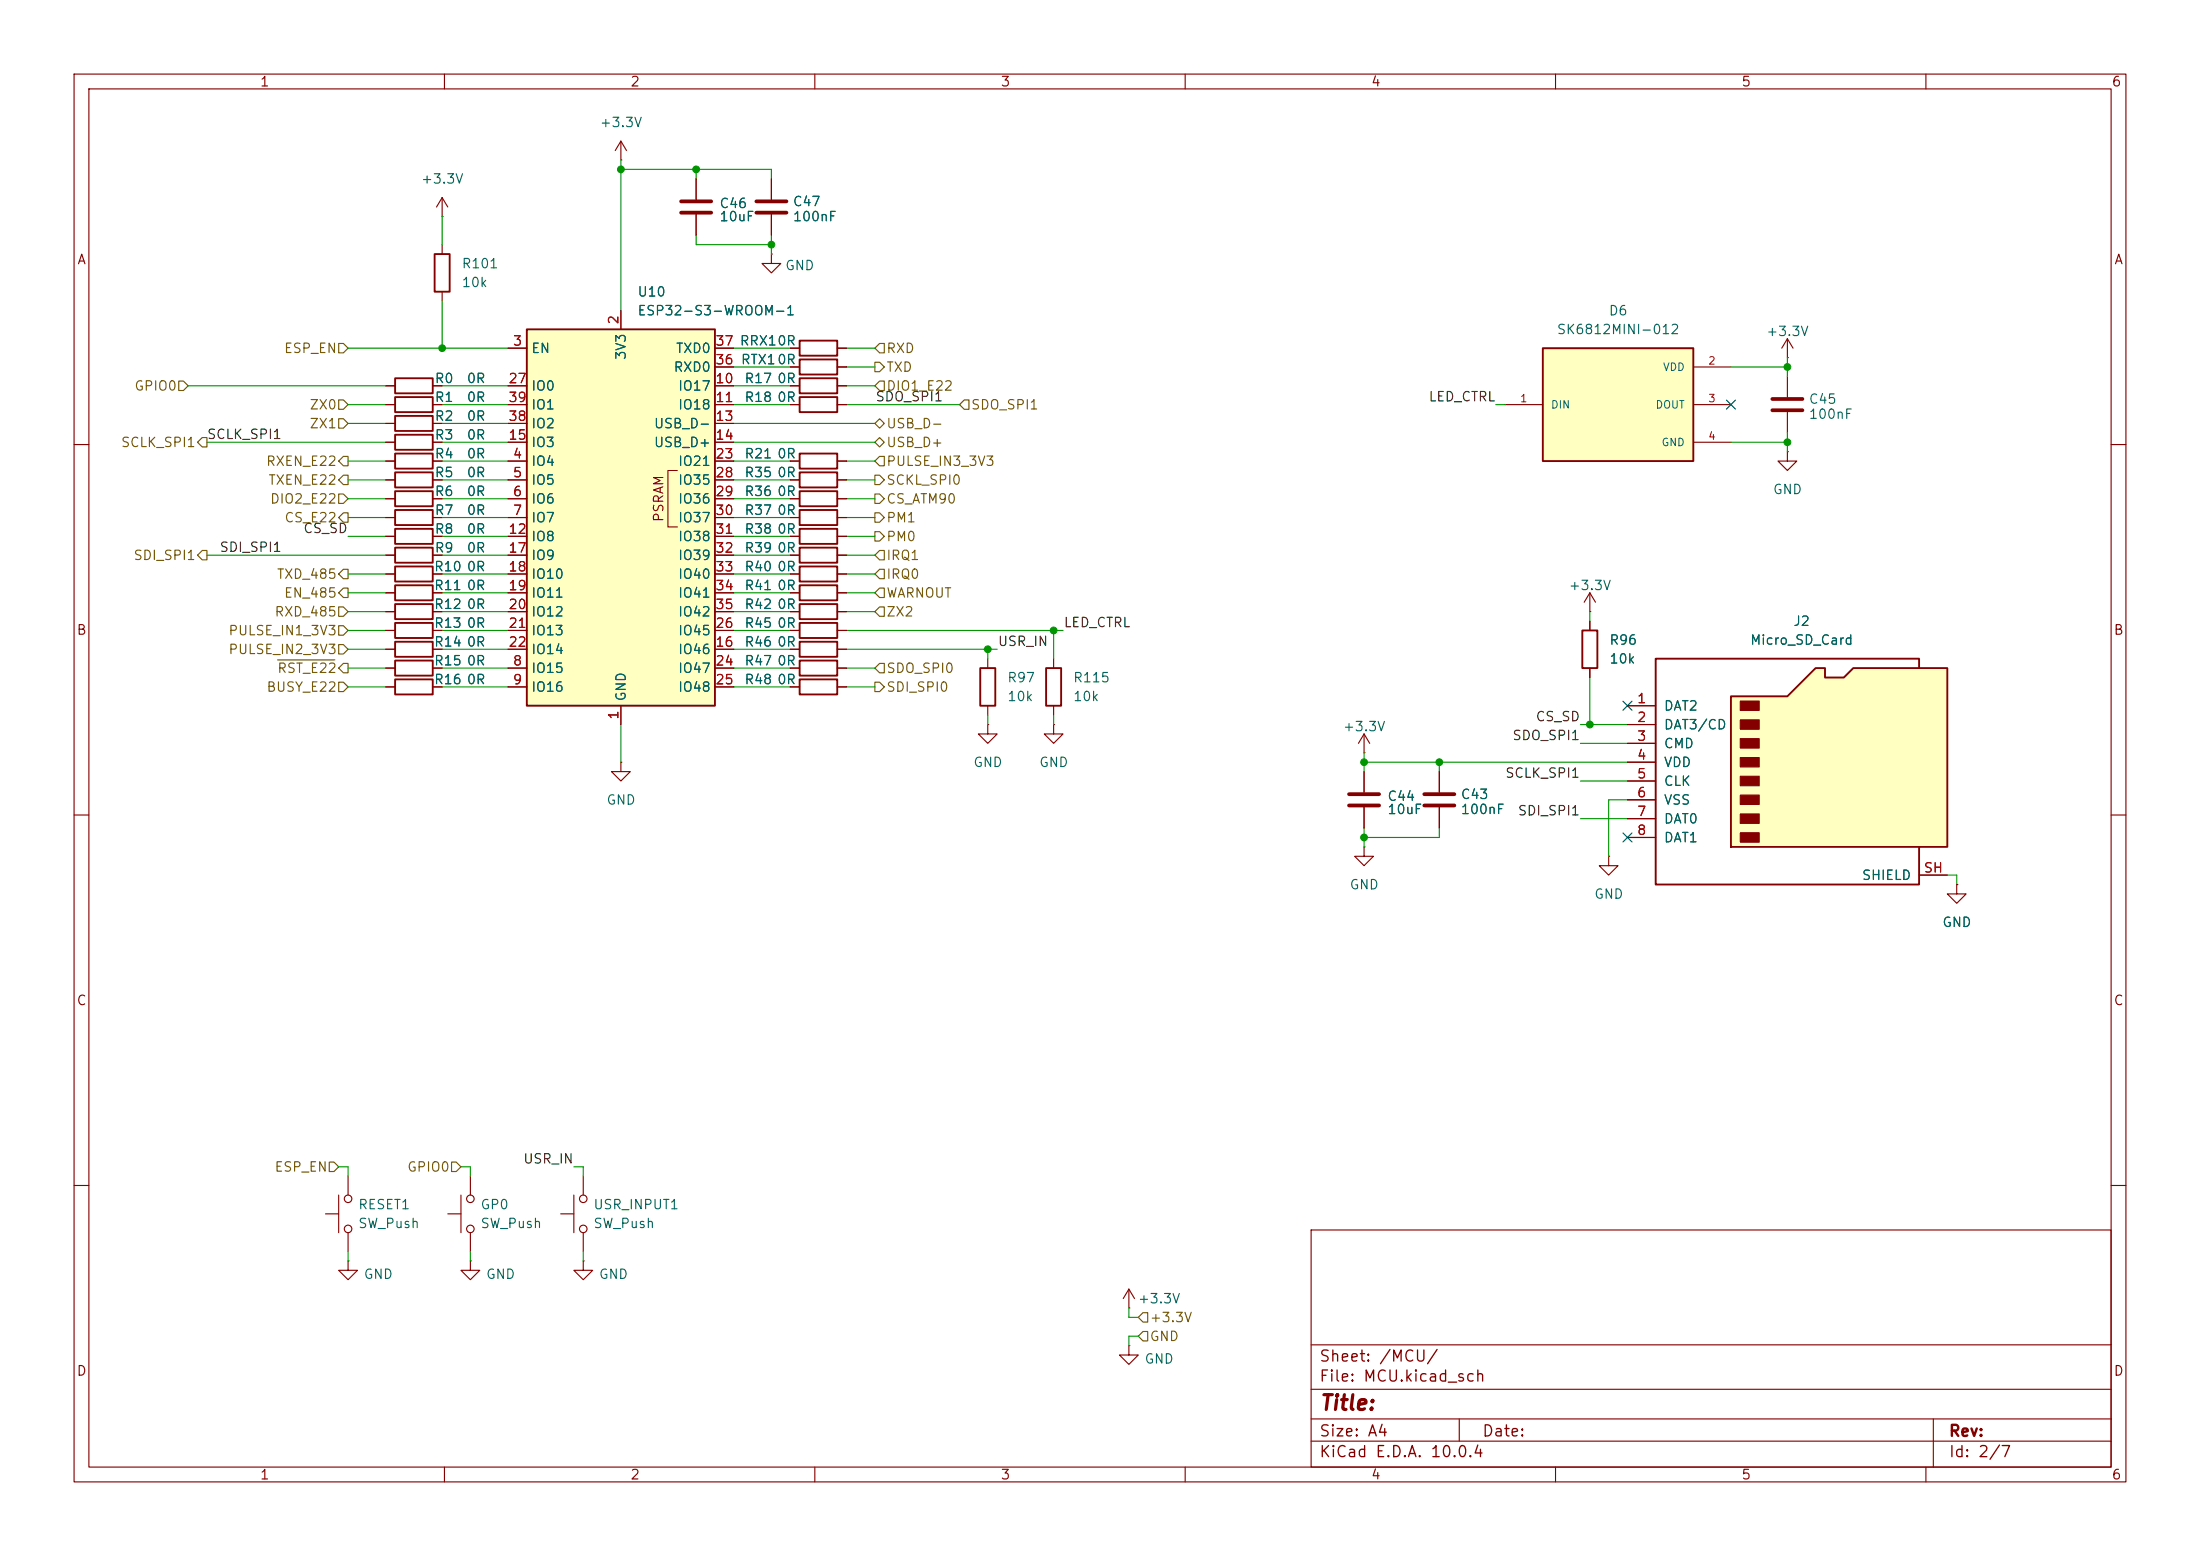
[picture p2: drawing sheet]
<svg xmlns="http://www.w3.org/2000/svg" width="297mm" height="210mm" viewBox="0 0 297 210" stroke-linecap="round" stroke-linejoin="round" font-family="sans-serif">
<g fill="none" stroke="#840000" stroke-width=".15">
<path d="M10 10h277v190h-277zM12 12h273v186h-273zM60 10v2M110 10v2M160 10v2M210 10v2M260 10v2M106.7 47h1.2M106.7 49.5h1.2M106.7 52.1h1.2M106.7 54.6h1.2M113 47h1.3"/>
<path d="M113 49.5h1.3M113 52.1h1.3M113 54.6h1.3M10 60h2M52.1 72.4h1.2M58.4 72.4h1.3M106.7 64.8h1.2M106.7 69.9h1.2M106.7 62.2h1.2M113 64.8h1.3M113 69.9h1.3M113 62.2h1.3"/>
<path d="M285 60h2M52.1 90.2h1.2M58.4 90.2h1.3M10 110h2M184.1 114.3v1.3h1.3l-1.3 1.2-1.2-1.2h1.2M184.1 114.3h.1M285 110h2M10 160h2M177 166h108v32h-108zM285 160h2M60 198v2M110 198v2"/>
<path d="M160 198v2M177 194.5h108M177 191.5h108M177 187.5h108M177 181.5h108M197 191.5v3M210 198v2M260 198v2M261 191.5v6.5"/>
</g>
<path d="M107.9 46h5.1v2h-5.1zM107.9 48.5h5.1v2h-5.1zM107.9 51.1h5.1v2h-5.1zM107.9 53.6h5.1v2h-5.1zM53.3 71.4h5.1v2h-5.1zM107.9 63.8h5.1v2h-5.1zM107.9 68.8h5.1v2.1h-5.1zM107.9 61.2h5.1v2h-5.1zM53.3 89.2h5.1v2h-5.1z" fill="none" stroke="#840000" stroke-width=".25"/>
<path d="M71.1 44.5h25.4v50.8h-25.4z" fill="#ffffc2"/>
<path d="M71.1 44.5h25.4v50.8h-25.4zM53.3 73.9h5.1v2h-5.1zM107.9 73.9h5.1v2h-5.1zM107.9 66.3h5.1v2h-5.1zM107.9 71.4h5.1v2h-5.1z" fill="none" stroke="#840000" stroke-width=".25"/>
<g fill="none" stroke="#840000" stroke-width=".15">
<path d="M83.8 19.1v2.5M83.8 19.1l-.7 1.2M83.8 19.1l.8 1.2M83.8 21.6h.1M68.6 47h2.5M68.6 52.1h2.5M68.6 54.6h2.5M68.6 57.2h2.5M68.6 59.7h2.5M83.8 41.9v2.6M96.5 47h2.6M96.5 52.1h2.6"/>
<path d="M96.5 54.6h2.6M96.5 57.2h2.6M96.5 59.7h2.6M96.5 49.5h2.6M52.1 74.9h1.2M58.4 74.9h1.3M68.6 62.2h2.5M68.6 64.8h2.5M68.6 67.3h2.5M68.6 69.9h2.5M68.6 72.4h2.5M68.6 74.9h2.5"/>
<path d="M68.6 77.5h2.5M91.4 63.5h-1.2v7.6h1.2M96.5 62.2h2.6M96.5 64.8h2.6M96.5 67.3h2.6M96.5 69.9h2.6M96.5 72.4h2.6M96.5 74.9h2.6M96.5 77.5h2.6M106.7 67.3h1.2M106.7 72.4h1.2M106.7 74.9h1.2"/>
<path d="M113 67.3h1.3M113 72.4h1.3M113 74.9h1.3M68.6 90.2h2.5M68.6 92.7h2.5M68.6 87.6h2.5M68.6 80h2.5M68.6 82.6h2.5M68.6 85.1h2.5M83.8 95.3v2.5M96.5 90.2h2.6M96.5 92.7h2.6"/>
<path d="M96.5 87.6h2.6M96.5 80h2.6M96.5 82.6h2.6M96.5 85.1h2.6M63.5 170.2v1.3h1.3l-1.3 1.2-1.3-1.2h1.3M63.5 170.2h.1"/>
</g>
<path d="M233.7 94h7.6l3.8-3.8h1.3v1.2h2.5l1.3-1.2h12.7v24.1h-29.2z" fill="#ffffc2"/>
<g fill="none" stroke="#840000" stroke-width=".25">
<path d="M58.7 34.3h2v5.1h-2zM53.3 51.1h5.1v2h-5.1zM53.3 53.6h5.1v2h-5.1zM53.3 56.1h5.1v2.1h-5.1zM107.9 79h5.1v2h-5.1zM107.9 76.5h5.1v2h-5.1zM53.3 91.7h5.1v2h-5.1zM107.9 86.6h5.1v2h-5.1zM107.9 89.2h5.1v2h-5.1zM107.9 91.7h5.1v2h-5.1zM107.9 81.5h5.1v2.1h-5.1zM107.9 84.1h5.1v2h-5.1z"/>
<path d="M132.3 90.2h2.1v5.1h-2.1zM141.2 90.2h2.1v5.1h-2.1zM213.6 85.1h2v5.1h-2zM233.7 94h7.6l3.8-3.8h1.3v1.2h2.5l1.3-1.2h12.7v24.1h-29.2zM259.1 90.2v-1.3h-35.6v30.5h35.6v-5.1"/>
</g>
<g fill="#840000" stroke="#840000" stroke-width=".15">
<path d="M234.9 94.6h2.6v1.3h-2.6z"/>
<path d="M234.9 97.2h2.6v1.2h-2.6z"/>
<path d="M234.9 99.7h2.6v1.3h-2.6z"/>
<path d="M234.9 102.2h2.6v1.3h-2.6z"/>
<path d="M234.9 104.8h2.6v1.2h-2.6z"/>
<path d="M234.9 107.3h2.6v1.3h-2.6z"/>
<path d="M234.9 109.9h2.6v1.2h-2.6z"/>
<path d="M234.9 112.4h2.6v1.3h-2.6z"/>
</g>
<g fill="none" stroke="#840000" stroke-width=".15">
<path d="M59.7 29.2h.1M59.7 26.7l-.8 1.2M59.7 26.7l.8 1.2M59.7 26.7v2.5M59.7 33v1.3M59.7 39.4v1.2M104.1 34.3v1.3h1.3l-1.3 1.2-1.2-1.2h1.2M104.1 34.3h.1M104.1 24.1v2.8M104.1 29v2.8M52.1 52.1h1.2M52.1 54.6h1.2"/>
<path d="M52.1 57.2h1.2M58.4 52.1h1.3M58.4 54.6h1.3M58.4 57.2h1.3M241.3 48.3h.1M241.3 45.7v2.6M241.3 50.8v2.8M241.3 55.6v2.8M241.3 45.7l-.8 1.3M241.3 45.7l.8 1.3M106.7 77.5h1.2M113 77.5h1.3"/>
<path d="M241.3 61v1.2h1.3l-1.3 1.3-1.3-1.3h1.3M241.3 61h.1M52.1 92.7h1.2M58.4 92.7h1.3M106.7 80h1.2M106.7 87.6h1.2M106.7 90.2h1.2M106.7 92.7h1.2M106.7 82.6h1.2M106.7 85.1h1.2M113 80h1.3M113 87.6h1.3"/>
<path d="M113 90.2h1.3M113 92.7h1.3M113 82.6h1.3M113 85.1h1.3M133.3 97.8v1.3h1.3l-1.3 1.2-1.2-1.2h1.2M133.3 97.8h.1M133.3 88.9v1.3M133.3 95.3v1.2M142.2 97.8v1.3h1.3l-1.3 1.2-1.2-1.2h1.2M142.2 97.8h.1M142.2 88.9v1.3M142.2 95.3v1.2"/>
<path d="M184.1 99.1l-.7 1.2M184.1 99.1l.8 1.2M184.1 99.1v2.5M214.6 82.6h.1M214.6 80l-.7 1.3M214.6 80l.8 1.3M214.6 80v2.6M214.6 83.8v1.3M214.6 90.2v1.2M219.7 95.3h3.8M219.7 97.8h3.8M83.8 102.9v1.2h1.3l-1.3 1.3-1.3-1.3h1.3"/>
<path d="M83.8 102.9h.1M184.1 101.6h.1M184.1 104.1v2.8M184.1 109v2.8M194.3 104.1v2.8M194.3 109v2.8M219.7 100.3h3.8M219.7 102.9h3.8M219.7 105.4h3.8M219.7 108h3.8M219.7 110.5h3.8M219.7 113h3.8"/>
<path d="M259.1 118.1h3.8M264.2 119.4v1.3h1.2l-1.2 1.2-1.3-1.2h1.3M264.2 119.4h.1M47 158.8v2.5M78.7 158.8v2.5M43.9 163.8h1.8M45.7 161.3v5.1M47 170.2v1.3h1.3l-1.3 1.2-1.3-1.2h1.3M47 170.2h.1M47 166.4v2.5M75.7 163.8h1.8M77.5 161.3v5.1"/>
<path d="M78.7 166.4v2.5M152.4 176.5h.1M152.4 174l-.8 1.3M152.4 174l.8 1.3M152.4 174v2.5M152.4 181.6v1.3h1.3l-1.3 1.3-1.3-1.3h1.3M152.4 181.6h.1"/>
<circle cx="47" cy="161.8" r=".51"/>
<circle cx="47" cy="165.9" r=".51"/>
<circle cx="78.7" cy="165.9" r=".51"/>
<circle cx="78.7" cy="161.8" r=".51"/>
</g>
<path d="M102.1 27.2h4.1M102.1 28.7h4.1M239.3 53.8h4M239.3 55.4h4M182.1 107.2h4.1M182.1 108.7h4.1M192.3 107.2h4M192.3 108.7h4" fill="none" stroke="#840000" stroke-width=".51"/>
<path d="M208.3 47h20.3v15.2h-20.3z" fill="#ffffc2"/>
<path d="M53.3 58.7h5.1v2h-5.1zM208.3 47h20.3v15.2h-20.3zM53.3 76.5h5.1v2h-5.1zM53.3 66.3h5.1v2h-5.1zM53.3 63.8h5.1v2h-5.1zM53.3 79h5.1v2h-5.1zM53.3 61.2h5.1v2h-5.1zM53.3 68.8h5.1v2.1h-5.1zM53.3 81.5h5.1v2.1h-5.1zM53.3 86.6h5.1v2h-5.1zM53.3 84.1h5.1v2h-5.1z" fill="none" stroke="#840000" stroke-width=".25"/>
<g fill="none" stroke="#840000" stroke-width=".15">
<path d="M94 24.1v2.8M94 29v2.8M104.1 24.1v2.8M104.1 29v2.8M52.1 54.6h1.2M52.1 59.7h1.2M52.1 52.1h1.2M52.1 57.2h1.2M58.4 54.6h1.3M58.4 59.7h1.3M58.4 52.1h1.3M58.4 57.2h1.3"/>
<path d="M68.6 54.6h2.5M68.6 59.7h2.5M68.6 52.1h2.5M68.6 57.2h2.5M68.6 47h2.5M83.8 41.9v2.6M96.5 54.6h2.6M96.5 49.5h2.6M96.5 59.7h2.6M96.5 52.1h2.6M96.5 57.2h2.6M96.5 47h2.6"/>
<path d="M106.7 54.6h1.2M106.7 49.5h1.2M106.7 52.1h1.2M106.7 47h1.2M113 54.6h1.3M113 49.5h1.3M113 52.1h1.3M113 47h1.3M203.2 54.6h5.1M228.6 54.6h5.1M228.6 49.5h5.1M228.6 59.7h5.1"/>
<path d="M52.1 77.5h1.2M52.1 67.3h1.2M52.1 64.8h1.2M52.1 62.2h1.2M52.1 69.9h1.2M52.1 72.4h1.2M52.1 74.9h1.2M58.4 77.5h1.3M58.4 67.3h1.3M58.4 64.8h1.3M58.4 62.2h1.3M58.4 69.9h1.3"/>
<path d="M58.4 72.4h1.3M58.4 74.9h1.3M68.6 77.5h2.5M68.6 67.3h2.5M68.6 64.8h2.5M68.6 62.2h2.5M68.6 69.9h2.5M68.6 72.4h2.5M68.6 74.9h2.5M96.5 77.5h2.6M96.5 67.3h2.6M96.5 64.8h2.6"/>
<path d="M96.5 62.2h2.6M96.5 69.9h2.6M96.5 72.4h2.6M96.5 74.9h2.6M106.7 77.5h1.2M106.7 67.3h1.2M106.7 64.8h1.2M106.7 62.2h1.2M106.7 69.9h1.2M106.7 72.4h1.2M106.7 74.9h1.2M113 77.5h1.3"/>
<path d="M113 67.3h1.3M113 64.8h1.3M113 62.2h1.3M113 69.9h1.3M113 72.4h1.3M113 74.9h1.3M52.1 82.6h1.2M52.1 87.6h1.2M52.1 85.1h1.2M52.1 80h1.2M52.1 92.7h1.2M52.1 90.2h1.2"/>
<path d="M58.4 82.6h1.3M58.4 87.6h1.3M58.4 85.1h1.3M58.4 80h1.3M58.4 92.7h1.3M58.4 90.2h1.3M68.6 82.6h2.5M68.6 87.6h2.5M68.6 85.1h2.5M68.6 80h2.5M68.6 92.7h2.5M68.6 90.2h2.5"/>
<path d="M83.8 95.3v2.5M96.5 82.6h2.6M96.5 87.6h2.6M96.5 85.1h2.6M96.5 80h2.6M96.5 92.7h2.6M96.5 90.2h2.6M106.7 82.6h1.2M106.7 87.6h1.2M106.7 85.1h1.2M106.7 80h1.2M106.7 92.7h1.2"/>
<path d="M106.7 90.2h1.2M113 82.6h1.3M113 87.6h1.3M113 85.1h1.3M113 80h1.3M113 92.7h1.3M113 90.2h1.3M214.6 83.8v1.3M214.6 90.2v1.2M219.7 95.3h3.8M219.7 97.8h3.8M184.1 104.1v2.8"/>
<path d="M184.1 109v2.8M194.3 104.1v2.8M194.3 109v2.8M217.2 115.6v1.2h1.2l-1.2 1.3-1.3-1.3h1.3M217.2 115.6h.1M219.7 100.3h3.8M219.7 102.9h3.8M219.7 105.4h3.8M219.7 108h3.8M219.7 110.5h3.8M219.7 113h3.8M259.1 118.1h3.8"/>
<path d="M264.2 119.4h.1M63.5 158.8v2.5M60.5 163.8h1.7M62.2 161.3v5.1M63.5 166.4v2.5M78.7 170.2v1.3h1.3l-1.3 1.2-1.2-1.2h1.2M78.7 170.2h.1"/>
<circle cx="63.5" cy="161.8" r=".51"/>
<circle cx="63.5" cy="165.9" r=".51"/>
</g>
<path d="M91.9 27.2h4.1M91.9 28.7h4.1" fill="none" stroke="#840000" stroke-width=".51"/>
<g fill="none" stroke="#725600" stroke-width=".15">
<path d="M24.1 51.4h.7l.6 .7-.6 .6h-.7zM26.7 59.7l.6-.6h.6v1.2h-.6zM45.7 54h.7l.6 .6-.6 .6h-.7zM45.7 56.5h.7l.6 .7-.6 .6h-.7zM45.7 46.4h.7l.6 .6-.6 .6h-.7zM118.1 48.9h.6l.7 .6-.7 .7h-.6zM118.1 47l.6-.6h.7v1.2h-.7zM118.1 59.7l.6-.6 .7 .6-.7 .6zM118.1 57.2l.6-.7 .7 .7-.7 .6zM118.7 51.4h.7v1.3h-.7l-.6-.6zM130.2 54h.6v1.2h-.6l-.7-.6zM27.3 74.3h.6v1.3h-.6l-.6-.7z"/>
<path d="M45.7 66.7h.7l.6 .6-.6 .6h-.7zM46.4 79.4h.6v1.2h-.6l-.7-.6zM46.4 76.8h.6v1.3h-.6l-.7-.6zM46.4 69.2h.6v1.3h-.6l-.7-.6zM46.4 61.6h.6v1.3h-.6l-.7-.7zM46.4 64.1h.6v1.3h-.6l-.7-.6zM118.1 66.7h.6l.7 .6-.7 .6h-.6zM118.1 77.5l.6-.7h.7v1.3h-.7zM118.1 69.2h.6l.7 .7-.7 .6h-.6zM118.1 64.1h.6l.7 .7-.7 .6h-.6zM118.1 71.8h.6l.7 .6-.7 .6h-.6zM118.7 61.6h.7v1.3h-.7l-.6-.7z"/>
<path d="M118.7 79.4h.7v1.2h-.7l-.6-.6zM118.7 74.3h.7v1.3h-.7l-.6-.7zM37.5 89.1h7.7M45.7 92.1h.7l.6 .6-.6 .6h-.7zM45.7 84.5h.7l.6 .6-.6 .6h-.7zM45.7 81.9h.7l.6 .7-.6 .6h-.7zM45.7 87h.7l.6 .6-.6 .7h-.7zM46.4 89.5h.6v1.3h-.6l-.7-.6zM118.1 82.6l.6-.7h.7v1.3h-.7zM118.1 92.1h.6l.7 .6-.7 .6h-.6zM118.7 89.5h.7v1.3h-.7l-.6-.6zM44.4 156.8h.7l.6 .7-.6 .6h-.7z"/>
<path d="M61 156.8h.6l.6 .7-.6 .6h-.6zM154.3 177.2h.6v1.2h-.6l-.6-.6zM154.3 179.7h.6v1.3h-.6l-.6-.7z"/>
</g>
<g fill="none" stroke="#009600" stroke-width=".15">
<path d="M59.7 29.2v3.8M83.8 21.6v20.3M83.8 22.9h20.3v1.2M94 22.9v1.2M94 31.8v1.2h10.1M104.1 31.8v2.5M25.4 52.1h26.7M27.9 59.7h24.2M47 47h21.6M47 54.6h5.1M47 57.2h5.1M59.7 54.6h8.9"/>
<path d="M59.7 59.7h8.9M59.7 52.1h8.9M59.7 57.2h8.9M59.7 40.6v6.4M99.1 47h7.6M99.1 49.5h7.6M99.1 54.6h7.6M99.1 59.7h19M99.1 52.1h7.6M99.1 57.2h19M114.3 47h3.8M114.3 49.5h3.8"/>
<path d="M114.3 54.6h15.2M114.3 52.1h3.8M201.9 54.6h1.3M233.7 49.5h7.6M233.7 59.7h7.6M241.3 48.3v2.5M241.3 58.4v2.6M27.9 74.9h24.2M47 72.4h5.1M47 77.5h5.1M47 69.9h5.1M47 62.2h5.1"/>
<path d="M47 67.3h5.1M47 64.8h5.1M59.7 72.4h8.9M59.7 77.5h8.9M59.7 74.9h8.9M59.7 69.9h8.9M59.7 62.2h8.9M59.7 67.3h8.9M59.7 64.8h8.9M99.1 72.4h7.6M99.1 77.5h7.6M99.1 74.9h7.6"/>
<path d="M99.1 69.9h7.6M99.1 62.2h7.6M99.1 67.3h7.6M99.1 64.8h7.6M114.3 72.4h3.8M114.3 77.5h3.8M114.3 74.9h3.8M114.3 69.9h3.8M114.3 62.2h3.8M114.3 67.3h3.8M114.3 64.8h3.8M47 82.6h5.1"/>
<path d="M47 80h5.1M47 85.1h5.1M47 92.7h5.1M47 90.2h5.1M47 87.6h5.1M59.7 82.6h8.9M59.7 80h8.9M59.7 85.1h8.9M59.7 92.7h8.9M59.7 90.2h8.9M59.7 87.6h8.9M83.8 97.8v5.1"/>
<path d="M99.1 82.6h7.6M99.1 80h7.6M99.1 85.1h7.6M99.1 92.7h7.6M99.1 90.2h7.6M99.1 87.6h7.6M114.3 82.6h3.8M114.3 80h3.8M114.3 85.1h29.2M114.3 92.7h3.8M114.3 90.2h3.8M114.3 87.6h20.3"/>
<path d="M133.3 87.6v1.3M133.3 96.5v1.3M142.2 85.1v3.8M142.2 96.5v1.3M213.4 97.8h6.3M214.6 82.6v1.2M214.6 91.4v6.4M184.1 101.6v2.5M184.1 111.8v2.5M184.1 102.9h35.6M194.3 102.9v1.2M194.3 111.8v1.2h-10.2"/>
<path d="M213.4 100.3h6.3M213.4 110.5h6.3M213.4 105.4h6.3M219.7 108h-2.5v7.6M262.9 118.1h1.3v1.3M45.7 157.5h1.3v1.3M62.2 157.5h1.3v1.3M77.5 157.5h1.2v1.3M47 168.9v1.3M63.5 168.9v1.3M78.7 168.9v1.3M152.4 176.5v1.3h1.3"/>
<path d="M153.7 180.3h-1.3v1.3"/>
</g>
<path d="M233.1 54l1.2 1.2M234.3 54l-1.2 1.2M219.1 94.6l1.2 1.3M220.3 94.6l-1.2 1.3M219.1 112.4l1.2 1.2M220.3 112.4l-1.2 1.2" fill="none" stroke="#000084" stroke-width=".15"/>
<g fill="#009600" stroke="#009600" stroke-width=".14">
<circle cx="184.1" cy="102.9" r=".46"/>
<circle cx="184.1" cy="113" r=".46"/>
<circle cx="194.3" cy="102.9" r=".46"/>
<circle cx="133.3" cy="87.6" r=".46"/>
<circle cx="142.2" cy="85.1" r=".46"/>
<circle cx="59.7" cy="47" r=".46"/>
<circle cx="83.8" cy="22.9" r=".46"/>
<circle cx="104.1" cy="33" r=".46"/>
<circle cx="94" cy="22.9" r=".46"/>
<circle cx="214.6" cy="97.8" r=".46"/>
<circle cx="241.3" cy="49.5" r=".46"/>
<circle cx="241.3" cy="59.7" r=".46"/>
</g>
<text font-size="2" fill="#840000" x="178" y="190.8">Title:</text>
<g font-size="1.5" fill="#840000">
<text x="178" y="184.2">Sheet: /MCU/</text>
<text x="178" y="186.9">File: MCU.kicad_sch</text>
<text x="178" y="197.1">KiCad E.D.A. 10.0.4</text>
<text x="178" y="194.3">Size: A4</text>
<text x="200" y="194.3">Date:</text>
<text x="263" y="194.3">Rev:</text>
<text x="263" y="197.1">Id: 2/7</text>
</g>
<g font-size="1.3" fill="#840000">
<text x="35" y="12">1</text>
<text x="85" y="12">2</text>
<text x="135" y="12">3</text>
<text x="185" y="12">4</text>
<text x="235" y="12">5</text>
<text x="285" y="12">6</text>
<text x="10.3" y="36">A</text>
<text x="285.3" y="36">A</text>
<text x="89.9" y="70.6" transform="rotate(-90 89.9 70.6)">PSRAM</text>
<text x="10.3" y="86">B</text>
<text x="285.3" y="86">B</text>
<text x="10.3" y="136">C</text>
<text x="285.3" y="136">C</text>
<text x="10.3" y="186">D</text>
<text x="285.3" y="186">D</text>
<text x="35" y="200">1</text>
<text x="85" y="200">2</text>
<text x="135" y="200">3</text>
<text x="185" y="200">4</text>
<text x="235" y="200">5</text>
<text x="285" y="200">6</text>
</g>
<g font-size="1.3" fill="#006464">
<text x="80.9" y="17.5">+3.3V</text>
<text x="56.7" y="25.1">+3.3V</text>
<text x="97" y="28.4">C46</text>
<text x="106.9" y="28.1">C47</text>
<text x="97" y="30.2">10uF</text>
<text x="106.9" y="30.2">100nF</text>
<text x="62.2" y="36.5">R101</text>
<text x="62.2" y="39.1">10k</text>
<text x="86" y="40.3">U10</text>
<text x="105.9" y="36.8">GND</text>
<text x="71.6" y="48">EN</text>
<text x="86" y="42.9">ESP32-S3-WROOM-1</text>
<text x="91.2" y="48">TXD0</text>
<text x="210.1" y="45.4">SK6812MINI-012</text>
<text x="217.1" y="42.9">D6</text>
<text x="238.4" y="45.7">+3.3V</text>
<text x="58.6" y="52">R0</text>
<text x="62.9" y="52">0R</text>
<text x="71.6" y="53">IO0</text>
<text x="84.8" y="48.7" transform="rotate(-90 84.8 48.7)">3V3</text>
<text x="90.8" y="50.5">RXD0</text>
<text x="91.5" y="53">IO17</text>
<text x="100.4" y="52">R17</text>
<text x="104.8" y="52">0R</text>
<text x="58.6" y="54.6">R1</text>
<text x="58.6" y="57.1">R2</text>
<text x="58.6" y="59.6">R3</text>
<text x="62.9" y="54.6">0R</text>
<text x="62.9" y="57.1">0R</text>
<text x="62.9" y="59.6">0R</text>
<text x="71.6" y="58.1">IO2</text>
<text x="71.6" y="55.6">IO1</text>
<text x="88.2" y="58.1">USB_D-</text>
<text x="91.5" y="55.6">IO18</text>
<text x="100.4" y="54.6">R18</text>
<text x="104.8" y="54.6">0R</text>
<text x="244.1" y="56.9">100nF</text>
<text x="244.1" y="54.8">C45</text>
<text x="58.6" y="64.7">R5</text>
<text x="58.6" y="62.2">R4</text>
<text x="62.9" y="64.7">0R</text>
<text x="62.9" y="62.2">0R</text>
<text x="71.6" y="63.2">IO4</text>
<text x="71.6" y="65.7">IO5</text>
<text x="71.6" y="60.7">IO3</text>
<text x="88.2" y="60.7">USB_D+</text>
<text x="91.5" y="63.2">IO21</text>
<text x="91.5" y="65.7">IO35</text>
<text x="100.4" y="64.7">R35</text>
<text x="100.4" y="62.2">R21</text>
<text x="104.8" y="64.7">0R</text>
<text x="104.8" y="62.2">0R</text>
<text x="58.6" y="67.3">R6</text>
<text x="58.6" y="69.8">R7</text>
<text x="62.9" y="67.3">0R</text>
<text x="62.9" y="69.8">0R</text>
<text x="71.6" y="68.3">IO6</text>
<text x="71.6" y="70.8">IO7</text>
<text x="91.5" y="68.3">IO36</text>
<text x="91.5" y="70.8">IO37</text>
<text x="100.4" y="69.8">R37</text>
<text x="100.4" y="67.3">R36</text>
<text x="104.8" y="69.8">0R</text>
<text x="104.8" y="67.3">0R</text>
<text x="239.3" y="67">GND</text>
<text x="58.5" y="77.4">R10</text>
<text x="58.6" y="72.3">R8</text>
<text x="58.6" y="74.9">R9</text>
<text x="62.9" y="72.3">0R</text>
<text x="62.9" y="74.9">0R</text>
<text x="62.9" y="77.4">0R</text>
<text x="71.6" y="73.4">IO8</text>
<text x="71.6" y="75.9">IO9</text>
<text x="91.5" y="73.4">IO38</text>
<text x="91.5" y="75.9">IO39</text>
<text x="100.4" y="74.9">R39</text>
<text x="100.4" y="72.3">R38</text>
<text x="100.4" y="77.4">R40</text>
<text x="104.8" y="74.9">0R</text>
<text x="104.8" y="72.3">0R</text>
<text x="104.8" y="77.4">0R</text>
<text x="58.5" y="82.5">R12</text>
<text x="58.5" y="80">R11</text>
<text x="62.9" y="82.5">0R</text>
<text x="62.9" y="80">0R</text>
<text x="71.6" y="78.4">IO10</text>
<text x="71.6" y="81">IO11</text>
<text x="71.6" y="83.5">IO12</text>
<text x="91.5" y="78.4">IO40</text>
<text x="91.5" y="81">IO41</text>
<text x="91.5" y="83.5">IO42</text>
<text x="100.4" y="80">R41</text>
<text x="100.4" y="82.5">R42</text>
<text x="104.8" y="80">0R</text>
<text x="104.8" y="82.5">0R</text>
<text x="211.7" y="80">+3.3V</text>
<text x="58.5" y="87.6">R14</text>
<text x="58.5" y="85">R13</text>
<text x="62.9" y="87.6">0R</text>
<text x="62.9" y="85">0R</text>
<text x="71.6" y="86.1">IO13</text>
<text x="71.6" y="88.6">IO14</text>
<text x="91.5" y="88.6">IO46</text>
<text x="91.5" y="86.1">IO45</text>
<text x="100.4" y="87.6">R46</text>
<text x="100.4" y="85">R45</text>
<text x="104.8" y="87.6">0R</text>
<text x="104.8" y="85">0R</text>
<text x="217.2" y="89.9">10k</text>
<text x="217.2" y="87.3">R96</text>
<text x="236.2" y="87.3">Micro_SD_Card</text>
<text x="242" y="84.8">J2</text>
<text x="58.5" y="90.1">R15</text>
<text x="58.5" y="92.7">R16</text>
<text x="62.9" y="90.1">0R</text>
<text x="62.9" y="92.7">0R</text>
<text x="71.6" y="91.1">IO15</text>
<text x="71.6" y="93.7">IO16</text>
<text x="84.8" y="94.7" transform="rotate(-90 84.8 94.7)">GND</text>
<text x="91.5" y="91.1">IO47</text>
<text x="91.5" y="93.7">IO48</text>
<text x="100.4" y="90.1">R47</text>
<text x="100.4" y="92.7">R48</text>
<text x="104.8" y="90.1">0R</text>
<text x="104.8" y="92.7">0R</text>
<text x="135.9" y="95">10k</text>
<text x="135.9" y="92.4">R97</text>
<text x="144.8" y="92.4">R115</text>
<text x="144.8" y="95">10k</text>
<text x="181.2" y="99">+3.3V</text>
<text x="224.5" y="96.2">DAT2</text>
<text x="224.5" y="98.8">DAT3/CD</text>
<text x="224.5" y="101.3">CMD</text>
<text x="131.3" y="103.8">GND</text>
<text x="140.2" y="103.8">GND</text>
<text x="224.5" y="103.8">VDD</text>
<text x="224.5" y="106.4">CLK</text>
<text x="81.8" y="108.9">GND</text>
<text x="187.2" y="108.4">C44</text>
<text x="187.2" y="110.2">10uF</text>
<text x="197.1" y="110.2">100nF</text>
<text x="197.1" y="108.2">C43</text>
<text x="224.5" y="108.9">VSS</text>
<text x="224.5" y="111.5">DAT0</text>
<text x="224.5" y="114">DAT1</text>
<text x="251.3" y="119.1">SHIELD</text>
<text x="182.1" y="120.4">GND</text>
<text x="215.1" y="121.6">GND</text>
<text x="262.1" y="125.4">GND</text>
<text x="48.3" y="163.5">RESET1</text>
<text x="48.3" y="166.1">SW_Push</text>
<text x="64.8" y="163.5">GP0</text>
<text x="64.8" y="166.1">SW_Push</text>
<text x="80" y="163.5">USR_INPUT1</text>
<text x="80" y="166.1">SW_Push</text>
<text x="49" y="172.9">GND</text>
<text x="65.5" y="172.9">GND</text>
<text x="80.8" y="172.9">GND</text>
<text x="153.5" y="176.2">+3.3V</text>
<text x="154.4" y="184.4">GND</text>
</g>
<g font-size="1.3" fill="#725600">
<text x="38.3" y="48">ESP_EN</text>
<text x="119.6" y="48">RXD</text>
<text x="18.1" y="53">GPIO0</text>
<text x="119.6" y="50.5">TXD</text>
<text x="119.6" y="53">DIO1_E22</text>
<text x="41.7" y="55.6">ZX0</text>
<text x="41.7" y="58.1">ZX1</text>
<text x="119.6" y="58.1">USB_D-</text>
<text x="131" y="55.6">SDO_SPI1</text>
<text x="16.2" y="60.7">SCLK_SPI1</text>
<text x="35.8" y="63.2">RXEN_E22</text>
<text x="36.1" y="65.7">TXEN_E22</text>
<text x="119.6" y="60.7">USB_D+</text>
<text x="119.6" y="65.7">SCKL_SPI0</text>
<text x="119.6" y="63.2">PULSE_IN3_3V3</text>
<text x="36.4" y="68.3">DIO2_E22</text>
<text x="38.3" y="70.8">CS_E22</text>
<text x="119.6" y="68.3">CS_ATM90</text>
<text x="119.6" y="70.8">PM1</text>
<text x="17.9" y="75.9">SDI_SPI1</text>
<text x="119.6" y="75.9">IRQ1</text>
<text x="119.6" y="73.4">PM0</text>
<text x="37" y="83.5">RXD_485</text>
<text x="37.3" y="78.4">TXD_485</text>
<text x="38.3" y="81">EN_485</text>
<text x="119.6" y="78.4">IRQ0</text>
<text x="119.6" y="83.5">ZX2</text>
<text x="119.6" y="81">WARNOUT</text>
<text x="30.8" y="86.1">PULSE_IN1_3V3</text>
<text x="30.8" y="88.6">PULSE_IN2_3V3</text>
<text x="35.9" y="93.7">BUSY_E22</text>
<text x="37.3" y="91.1">RST_E22</text>
<text x="119.6" y="91.1">SDO_SPI0</text>
<text x="119.6" y="93.7">SDI_SPI0</text>
<text x="37" y="158.5">ESP_EN</text>
<text x="54.9" y="158.5">GPIO0</text>
<text x="155.1" y="178.8">+3.3V</text>
<text x="155.1" y="181.3">GND</text>
</g>
<g font-size="1.3" fill="#a90000">
<text x="69.1" y="47">3</text>
<text x="83.8" y="43.9" transform="rotate(-90 83.8 43.9)">2</text>
<text x="96.5" y="47">37 RRX10R</text>
<text x="68.5" y="52">27</text>
<text x="96.5" y="52">10</text>
<text x="96.5" y="49.5">36 RTX10R</text>
<text x="68.5" y="59.7">15</text>
<text x="68.5" y="57.1">38</text>
<text x="68.5" y="54.6">39</text>
<text x="96.5" y="54.6">11</text>
<text x="96.5" y="57.1">13</text>
<text x="96.5" y="59.7">14</text>
<text x="69.1" y="62.2">4</text>
<text x="69.1" y="64.7">5</text>
<text x="96.5" y="62.2">23</text>
<text x="96.5" y="64.7">28</text>
<text x="69.1" y="67.3">6</text>
<text x="69.1" y="69.8">7</text>
<text x="96.5" y="67.3">29</text>
<text x="96.5" y="69.8">30</text>
<text x="68.5" y="72.4">12</text>
<text x="68.5" y="74.9">17</text>
<text x="68.5" y="77.4">18</text>
<text x="96.5" y="72.4">31</text>
<text x="96.5" y="74.9">32</text>
<text x="96.5" y="77.4">33</text>
<text x="68.5" y="80">19</text>
<text x="68.5" y="82.5">20</text>
<text x="96.5" y="80">34</text>
<text x="96.5" y="82.5">35</text>
<text x="68.5" y="85.1">21</text>
<text x="68.5" y="87.6">22</text>
<text x="96.5" y="87.6">16</text>
<text x="96.5" y="85.1">26</text>
<text x="69.1" y="90.1">8</text>
<text x="69.1" y="92.7">9</text>
<text x="96.5" y="90.1">24</text>
<text x="96.5" y="92.7">25</text>
<text x="220.9" y="95.2">1</text>
<text x="83.8" y="97.2" transform="rotate(-90 83.8 97.2)">1</text>
<text x="220.9" y="97.8">2</text>
<text x="220.9" y="100.3">3</text>
<text x="220.9" y="102.8">4</text>
<text x="220.9" y="105.4">5</text>
<text x="220.9" y="107.9">6</text>
<text x="220.9" y="110.5">7</text>
<text x="220.9" y="113">8</text>
<text x="259.6" y="118.1">SH</text>
</g>
<g font-size="1.3" fill="#0f0f0f">
<text x="27.9" y="59.6">SCLK_SPI1</text>
<text x="118.1" y="54.5">SDO_SPI1</text>
<text x="192.8" y="54.5">LED_CTRL</text>
<text x="29.6" y="74.8">SDI_SPI1</text>
<text x="40.9" y="72.3">CS_SD</text>
<text x="134.6" y="87.5">USR_IN</text>
<text x="143.5" y="85">LED_CTRL</text>
<text x="204.1" y="100.2">SDO_SPI1</text>
<text x="207.2" y="97.7">CS_SD</text>
<text x="203.1" y="105.3">SCLK_SPI1</text>
<text x="204.8" y="110.4">SDI_SPI1</text>
<text x="70.6" y="157.4">USR_IN</text>
</g>
<g font-size="1" fill="#006464">
<text x="224.4" y="50.3">VDD</text>
<text x="209.3" y="55.4">DIN</text>
<text x="223.4" y="55.4">DOUT</text>
<text x="224.2" y="60.5">GND</text>
</g>
<g font-size="1" fill="#a90000">
<text x="230.5" y="49.5">2</text>
<text x="205.1" y="54.5">1</text>
<text x="230.5" y="54.5">3</text>
<text x="230.5" y="59.6">4</text>
</g>
</svg>
